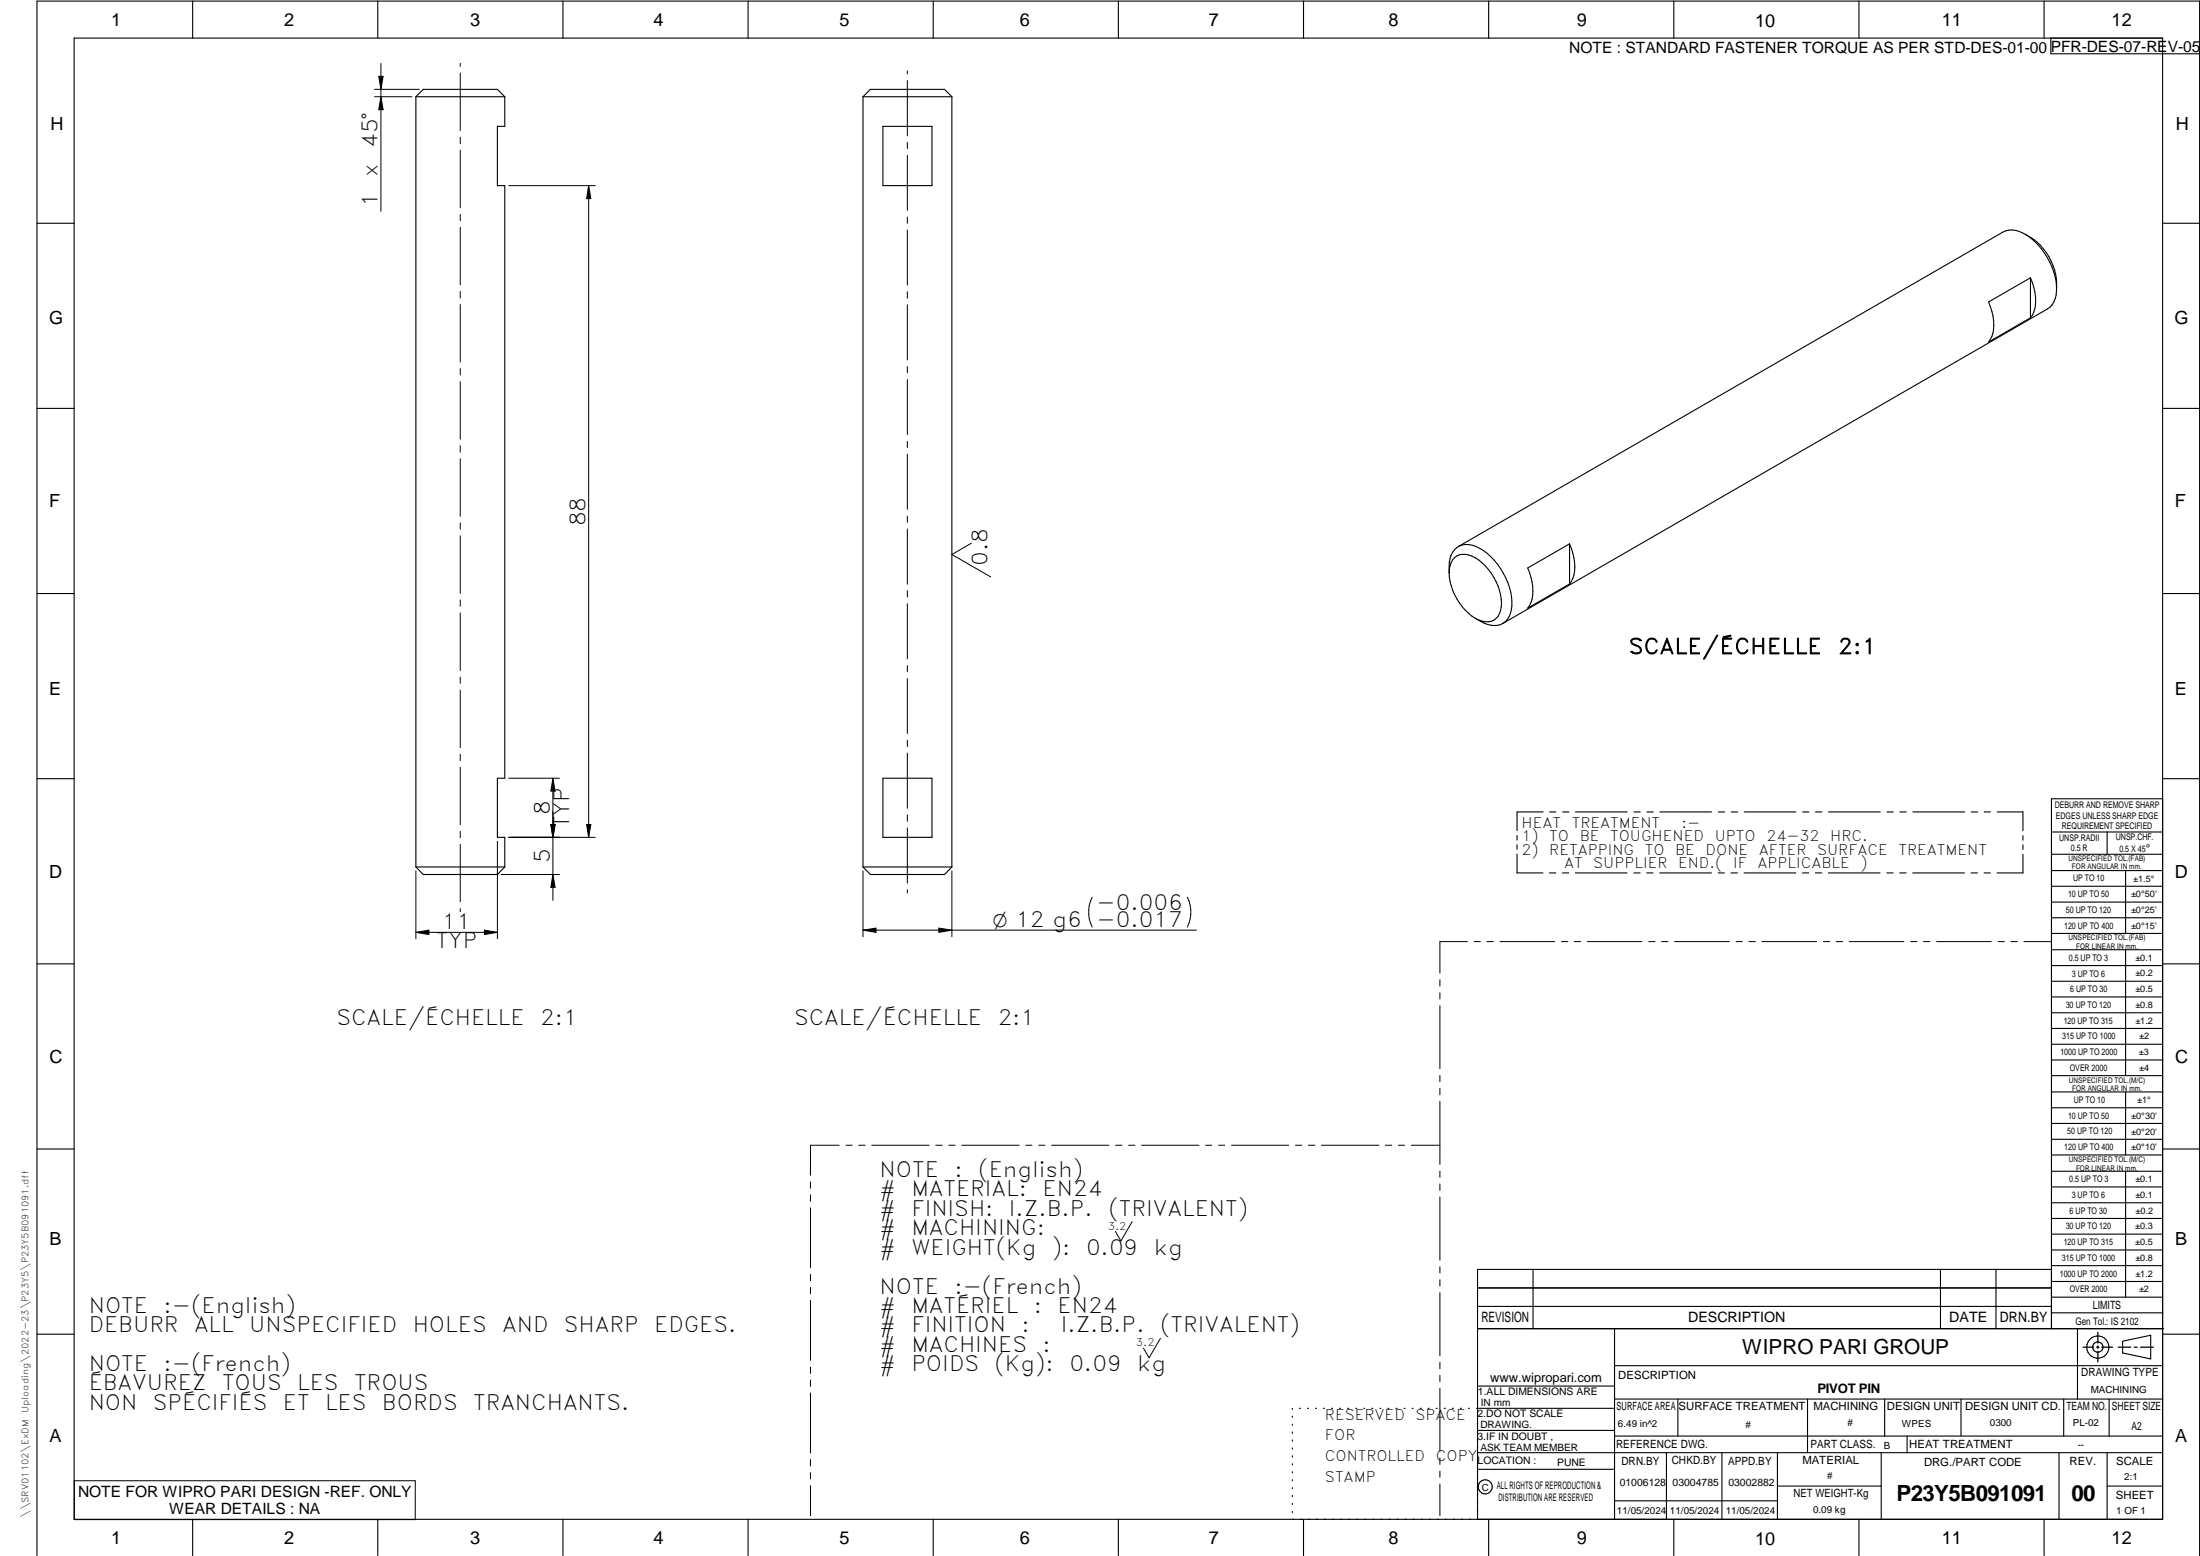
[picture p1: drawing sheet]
<svg xmlns="http://www.w3.org/2000/svg" width="594mm" height="420mm" viewBox="0 0 594 420" stroke-linecap="round" stroke-linejoin="round" font-family="sans-serif">
<g fill="none" stroke="#000" stroke-width=".3">
<path d="M20 10.3h564v400h-564zM52 .3v10M102 .3v10M152 .3v10M202 .3v10M252 .3v10M302 .3v10M352 .3v10M402 .3v10M452 .3v10M502 .3v10M552 .3v10"/>
<path d="M553.8 10.3v4.2h40.3M112.3 26.1h24M112.3 26.1v208M136.3 26.1l-2-2h-20l-2 2M136.3 26.1v8h-2v16h2v160h-2v16h2v8M233 26.1h24M233 26.1v208M238.4 34.1h13.3v16h-13.3zM257 26.1l-1.9-2h-20.1l-2 2M257 26.1v208M10 60.3h10M546.9 63.2a15.6 15.6 0 0 1 8.5 14.8"/>
<path d="M548.3 75a12.2 12.2 0 0 1 .5 10.1l-.5 .7M548.3 75l-11.3 6.5a12.9 12.9 0 0 1 .9 9.3l-.9 1.6 11.3-6.6M548.3 75v10.8M584 60.3h10M10 110.3h10M584 110.3h10M391.3 154.7a15.7 15.7 0 0 0 7.1 12.3M391.3 154.7a4.8 4.8 0 0 1 2.8-4.9 7.5 7.5 0 0 1 7 3 14.3 14.3 0 0 1 4.1 12 3.9 3.9 0 0 1-5.9 2.6l-.9-.4M391.3 154.7a8.3 8.3 0 0 1 1.5-6.3 5.2 5.2 0 0 1 6.8-.3 18.5 18.5 0 0 1 8.7 15.5 5.5 5.5 0 0 1-2.5 4.8M393.8 147.6l147.1-84.9a6.1 6.1 0 0 1 6.5 .9 18.7 18.7 0 0 1 7.9 14.9 5.7 5.7 0 0 1-2.4 4.9l-147.1 85M423.8 146.9a12.2 12.2 0 0 1 .5 10.1l-.5 .7M423.8 146.9l-11.3 6.5a12.2 12.2 0 0 1 .5 10.1l-.5 .7 11.3-6.5"/>
<path d="M423.8 146.9v10.8M10 160.3h10M398.4 167a8.1 8.1 0 0 0 6.7 1.7l.7-.3M584 160.3h10M10 210.3h10M238.4 210.1h13.3v16h-13.3zM416.7 219.2h-7v5.1M418.5 219.2h1.7M422 219.2h1.7M425.4 219.2h14M441.2 219.2h1.7M444.7 219.2h1.7"/>
<path d="M448.2 219.2h14M464 219.2h1.7M467.5 219.2h1.7M471 219.2h14M486.8 219.2h1.7M490.3 219.2h1.7M493.8 219.2h13.9M509.6 219.2h1.7M513 219.2h1.8M516.5 219.2h14M532.3 219.2h1.7M535.8 219.2h1.7"/>
<path d="M539.3 219.2h7v5.1M584 215.7h-30v143.1M584 210.3h10M112.3 234.1h24M136.3 234.1l-2 2h-20l-2-2M233 234.1h24M257 234.1l-1.9 2h-20.1l-2-2M409.7 230.6v5.1h6.9M409.7 225.6v1.2M409.7 228.1v1.2M418.4 235.7h1.7M421.9 235.7h1.7"/>
<path d="M425.4 235.7h14M441.2 235.7h1.7M444.7 235.7h1.7M448.2 235.7h13.9M464 235.7h1.7M467.4 235.7h1.8M471 235.7h13.9M486.7 235.7h1.7M490.2 235.7h1.7M493.7 235.7h14M509.5 235.7h1.7M513 235.7h1.7"/>
<path d="M516.5 235.7h14M532.3 235.7h1.7M535.8 235.7h1.7M546.3 225.6v1.3M546.3 228.1v1.3M546.3 230.7v5h-7M554 224.7h30M554 230.7h30M554 235.1h30M554 239.3h30M569 224.7v6M574 235.1v17"/>
<path d="M554 243.6h30M554 247.8h30M554 252.1h30M554 256.5h30M574 256.5v33.9M10 260.3h10M554 260.7h30M554 265h30M554 269.2h30M554 273.5h30M554 277.7h30M584 260.3h10"/>
<path d="M554 282h30M554 286.2h30M554 290.4h30M554 294.9h30M554 299.1h30M574 294.9v17M10 310.3h10M554 303.4h30M554 307.6h30M554 311.9h30M554 316.3h30M574 316.3v34"/>
<path d="M584 310.3h10M554 320.5h30M554 324.8h30M554 329h30M554 333.2h30M554 337.5h30M399 358.8h185.2M399 352.8h155M399 347.8h155M414 342.8v16M436 358.8v51.5M524 342.8v16"/>
<path d="M539 342.8v16M554 341.8h30M554 346h30M554 350.3h30M554 354.5h30M554 342.8h-155v67.5M561 358.8v19M10 360.3h10M399 374.3h37M436 377.8h148M453.1 377.8v10M488.1 377.8v14.5"/>
<path d="M508.9 377.8v10M529.5 377.8v10M557.3 377.8v10M569.5 377.8v10M573.2 362.2l7.6-1.6v6.3l-7.6-1.6zM584 368.8h-148M584 360.3h10M349 380.3v.3M349 382.4v.3M349 384.6v.3M349 386.7v.3M349 388.8v.3"/>
<path d="M349 391v.3M349 393.1v.3M349 395.3v.3M349 397.4v.3M349 399.5v.3M350.9 380.3h.2M353.1 380.3h.2M355.2 380.3h.3M357.4 380.3h.3M359.6 380.3h.3M361.7 380.3h.3M363.9 380.3h.3"/>
<path d="M366.1 380.3h.3M368.3 380.3h.2M370.4 380.3h.3M372.6 380.3h.3M374.8 380.3h.3M376.9 380.3h.4M379.1 380.3h.3M381.3 380.3h.3M383.4 380.3h.4M385.6 380.3h.3M387.8 380.3h.3M390 380.3h.3"/>
<path d="M392.2 380.3h.3M394.3 380.3h.3M396.5 380.3h.3M398.7 380.3h37.3M399 396.7h37M399 392.3h185M399 386.2h37M436 387.8h148M450 392.3v18M465 392.3v18M480 392.3v18M508 392.3v18"/>
<path d="M515 387.8v4.5M556 392.3v18M569 392.3v18M52 410.3v9.7M102 410.3v9.7M152 410.3v9.7M202 410.3v9.7M252 410.3v9.7M302 410.3v9.7M349 401.7v.3M349 403.8v.4M349 406v.3"/>
<path d="M349 408.1v.3M352 410.3v9.7M402 410.3v9.7M436 405.3h44M452 410.3v9.7M480 401.3h28M502 410.3v9.7M552 410.3v9.7M569 401.3h15M10 420v-419.7h584v419.7"/>
<circle cx="566.5" cy="363.7" r="1.39"/>
<circle cx="566.5" cy="363.8" r="3"/>
<circle cx="401.1" cy="401.5" r="1.9"/>
</g>
<g fill="none" stroke="#000" stroke-width=".27">
<path d="M102.9 17.1v40M124.3 17.1v.8M124.3 19.7v15.6M245 19.1v.9M101.1 26.1h10.1M101.1 24.1h12.1M102.3 20.6h1.2l-.6 3.5zM102.9 26.1l.6 3.5h-1.2zM124.3 37.1v1.7M245 21.8v14.9M245 38.4v1.7M124.3 40.6v15.5"/>
<path d="M124.3 57.9v1.7M137.4 50.1h23.3M159 50.1l.5 3.5h-1.1zM159 50.1v176M245 42v14.8M245 58.6v1.7M124.3 61.4v15.5M124.3 78.7v1.7M245 62.1v14.9M245 78.8v1.7M124.3 82.2v15.5M124.3 99.5v1.8"/>
<path d="M245 82.3v14.9M245 99v1.7M124.3 103v15.6M245 102.5v14.8M245 119.2v1.7M124.3 120.4v1.7M124.3 123.9v15.5M245 122.6v14.9M245 139.4v1.7M124.3 141.2v1.7M124.3 144.7v15.5M245 142.8v14.9"/>
<path d="M245 159.5v1.7M262.3 146.7l-5.3 3 10.5 6.1M124.3 162v1.7M124.3 165.5v15.6M245 163v14.9M245 179.7v1.7M124.3 182.8v1.7M124.3 186.4v15.5M245 183.2v14.9M245 199.9v1.7M124.3 203.7v1.7M124.3 207.2v15.5"/>
<path d="M137.4 210.1h13.7M149.3 210.1l.6 3.5h-1.1zM149.3 210.1v33M245 203.4v14.9M112.3 235.2v18.3M124.3 224.5v1.7M124.3 228v15.5M134.3 227.2v26.3M135.3 236.1h15.8M137.4 226.1h23.3M148.8 222.6h1.1l-.6 3.5zM149.3 236.1l.6 3.5h-1.1z"/>
<path d="M158.4 222.6h1.1l-.5 3.5zM233 235.2v17.7M245 220v1.8M245 223.6v14.9M257 235.2v17.7M112.3 251.8l3.5-.6v1.1zM112.3 251.8h22M124.3 245.3v.9M130.8 251.2l3.5 .6-3.5 .5zM233 251.2l3.6-.6v1.2zM233 251.2h90.1M245 240.2v.9"/>
<path d="M253.5 250.6l3.5 .6-3.5 .6zM294.9 242.3a9 9 0 0 0 0 8M320.6 242.3a9 9 0 0 1 0 8M396.2 254.3h-7.4v8.5M398.1 254.3h1.6M401.5 254.3h1.8M405 254.3h14.8M421.6 254.3h1.7M425.1 254.3h1.7M428.6 254.3h14.8M445.2 254.3h1.7M448.7 254.3h1.7"/>
<path d="M452.2 254.3h14.8M468.8 254.3h1.7M472.3 254.3h1.7M475.8 254.3h14.8M492.4 254.3h1.7M495.8 254.3h1.8M499.4 254.3h14.7M516 254.3h1.6M519.4 254.3h1.8M522.9 254.3h14.8M539.5 254.3h1.7M543 254.3h1.7"/>
<path d="M546.5 254.3h7.4M388.8 264.5v1.8M388.8 268.1v1.6M388.8 271.6v17M388.8 290.4v1.7M388.8 293.9v1.7M388.8 297.4v17M218.9 319.2v1.6M226.6 309.2h-7.7v8.1M228.4 309.2h1.7M231.9 309.2h1.7M235.4 309.2h15.5"/>
<path d="M252.7 309.2h1.7M256.2 309.2h1.7M259.7 309.2h15.5M277 309.2h1.7M280.5 309.2h1.7M284 309.2h15.5M301.2 309.2h1.8M304.8 309.2h1.7M308.3 309.2h15.5M325.5 309.2h1.7M329.1 309.2h1.6M332.6 309.2h15.4"/>
<path d="M349.8 309.2h1.7M353.3 309.2h1.7M356.8 309.2h15.5M374.1 309.2h1.7M377.6 309.2h1.7M381.1 309.2h7.7M388.8 316.2v1.7M388.8 319.7v1.7M218.9 322.6v1.8M218.9 326.1v16.2M305.7 329.9l-3 5.2-1.5-2.6M388.8 323.2v17.1"/>
<path d="M218.9 344.1v1.8M218.9 347.6v1.7M218.9 351.2v16.1M388.8 342.1v1.6M388.8 345.6v1.7M388.8 349v17.1M218.9 369.1v1.7M218.9 372.6v1.8M218.9 376.1v16.2M313.3 361.4l-3 5.2-1.5-2.6M388.8 367.9v1.7M388.8 371.4v1.7"/>
<path d="M388.8 374.9v17M20.1 399.8h92v10.5h-92zM218.9 394.1v1.8M218.9 397.6v1.7M388.8 393.7v1.7M388.8 397.2v1.7M218.9 401.2v8.1M388.8 400.7v8.6"/>
</g>
<path d="M566.5 359.7v3M562.5 363.8h2.9M566.1 363.8h.7M566.5 363.4v.7M566.5 364.9v2.8M567.6 363.8h2.9M572 363.8h3.4M576.3 363.8h.8M578 363.8h3.5" fill="none" stroke="#000" stroke-width=".34"/>
<path d="M102.3 20.6h1.2l-.6 3.5zM102.9 26.1l.6 3.5h-1.2zM159 50.1l.5 3.5h-1.1zM149.3 210.1l.6 3.5h-1.1zM149.3 236.1l.6 3.5h-1.1zM148.8 222.6h1.1l-.6 3.5zM158.4 222.6h1.1l-.5 3.5zM112.3 251.8l3.5-.6v1.1zM130.8 251.2l3.5 .6-3.5 .5zM233 251.2l3.6-.6v1.2zM253.5 250.6l3.5 .6-3.5 .6z" fill="#000"/>
<g font-size="6">
<text x="512.1" y="405.2">P23Y5B091091</text>
<text x="559.4" y="405.2">00</text>
</g>
<g font-size="5.7">
<text x="102" y="39.9" transform="rotate(-90 102 39.9)">45°</text>
<text x="102" y="47.7" transform="rotate(-90 102 47.7)">x</text>
<text x="102" y="55.8" transform="rotate(-90 102 55.8)">1</text>
<text x="158.1" y="142.1" transform="rotate(-90 158.1 142.1)">88</text>
<text x="266.7" y="152.7" transform="rotate(-90 266.7 152.7)">0.8</text>
<text x="439.8" y="176.6">SCALE/ÉCHELLE</text>
<text x="496.3" y="176.6">2:1</text>
<text x="148.5" y="220.1" transform="rotate(-90 148.5 220.1)">8</text>
<text x="153.7" y="223.7" transform="rotate(-90 153.7 223.7)">TYP</text>
<text x="148.5" y="233.1" transform="rotate(-90 148.5 233.1)">5</text>
<text x="296.1" y="245.7">-0.006</text>
<text x="119.3" y="250.9">11</text>
<text x="117.7" y="256.1">TYP</text>
<text x="90.9" y="276.6">SCALE/ÉCHELLE</text>
<text x="145.9" y="276.6">2:1</text>
<text x="214.5" y="276.7">SCALE/ÉCHELLE</text>
<text x="269.4" y="276.7">2:1</text>
<text x="237.5" y="317.8">NOTE</text>
<text x="257.7" y="317.8">:</text>
<text x="264.1" y="317.8">(English)</text>
<text x="237.5" y="323">#</text>
<text x="246.1" y="323">MATERIAL:</text>
<text x="281.5" y="323">EN24</text>
<text x="237.5" y="328.3">#</text>
<text x="246.1" y="328.3">FINISH:</text>
<text x="272.4" y="328.3">I.Z.B.P.</text>
<text x="299.3" y="328.3">(TRIVALENT)</text>
<text x="237.5" y="333.5">#</text>
<text x="246.1" y="333.5">MACHINING:</text>
<text x="237.5" y="338.8">#</text>
<text x="246.1" y="338.8">WEIGHT(Kg</text>
<text x="284" y="338.8">):</text>
<text x="293.3" y="338.8">0.09</text>
<text x="311.6" y="338.8">kg</text>
<text x="237.5" y="349.3">NOTE</text>
<text x="257.7" y="349.3">:-(French)</text>
<text x="24" y="354.4">NOTE</text>
<text x="24" y="359.7">DEBURR</text>
<text x="44.1" y="354.4">:-(English)</text>
<text x="52.4" y="359.7">ALL</text>
<text x="67.3" y="359.7">UNSPECIFIED</text>
<text x="111.4" y="359.7">HOLES</text>
<text x="135.6" y="359.7">AND</text>
<text x="152.3" y="359.7">SHARP</text>
<text x="176.7" y="359.7">EDGES.</text>
<text x="237.5" y="354.5">#</text>
<text x="237.5" y="359.8">#</text>
<text x="246.1" y="359.8">FINITION</text>
<text x="246.1" y="354.5">MATÉRIEL</text>
<text x="275.8" y="359.8">:</text>
<text x="279.2" y="354.5">:</text>
<text x="285.6" y="354.5">EN24</text>
<text x="286.4" y="359.8">I.Z.B.P.</text>
<text x="313.3" y="359.8">(TRIVALENT)</text>
<text x="237.5" y="365">#</text>
<text x="246.1" y="365">MACHINES</text>
<text x="281.5" y="365">:</text>
<text x="24" y="370.2">NOTE</text>
<text x="44.1" y="370.2">:-(French)</text>
<text x="237.5" y="370.3">#</text>
<text x="246.1" y="370.3">POIDS</text>
<text x="268.5" y="370.3">(Kg):</text>
<text x="288.8" y="370.3">0.09</text>
<text x="307.1" y="370.3">kg</text>
<text x="24" y="375.4">ÉBAVUREZ</text>
<text x="60" y="375.4">TOUS</text>
<text x="80.3" y="375.4">LES</text>
<text x="95.6" y="375.4">TROUS</text>
<text x="24" y="380.7">NON</text>
<text x="41.3" y="380.7">SPÉCIFIÉS</text>
<text x="76.4" y="380.7">ET</text>
<text x="87.8" y="380.7">LES</text>
<text x="103.2" y="380.7">BORDS</text>
<text x="127.8" y="380.7">TRANCHANTS.</text>
</g>
<text font-size="5.6" x="470.5" y="365.5">WIPRO PARI GROUP</text>
<text font-size="5.4" x="268.1" y="250.3">O 12 g6 -0.017</text>
<g font-size="4.9">
<text x="30" y="6.9">1</text>
<text x="76.7" y="6.9">2</text>
<text x="127" y="6.9">3</text>
<text x="176.5" y="6.9">4</text>
<text x="226.7" y="6.9">5</text>
<text x="275.4" y="6.9">6</text>
<text x="326.4" y="6.9">7</text>
<text x="375" y="6.9">8</text>
<text x="425.8" y="6.9">9</text>
<text x="473.9" y="7.3">10</text>
<text x="524.3" y="6.9">11</text>
<text x="570.2" y="6.9">12</text>
<text x="13.6" y="35.1">H</text>
<text x="587.6" y="35.1">H</text>
<text x="13.2" y="87.5">G</text>
<text x="587.2" y="87.5">G</text>
<text x="13.2" y="137">F</text>
<text x="587.2" y="137">F</text>
<text x="13.2" y="187.6">E</text>
<text x="587.2" y="187.6">E</text>
<text x="13.2" y="237">D</text>
<text x="587.2" y="237">D</text>
<text x="13.4" y="287.1">C</text>
<text x="587.4" y="287.1">C</text>
<text x="13.4" y="336.2">B</text>
<text x="587.4" y="336.2">B</text>
<text x="13.4" y="389.3">A</text>
<text x="587.4" y="389.3">A</text>
<text x="30" y="416.9">1</text>
<text x="76.7" y="416.9">2</text>
<text x="127" y="416.9">3</text>
<text x="176.5" y="416.9">4</text>
<text x="226.7" y="416.9">5</text>
<text x="275.4" y="416.9">6</text>
<text x="326.4" y="416.9">7</text>
<text x="375" y="416.9">8</text>
<text x="425.8" y="416.9">9</text>
<text x="473.9" y="417.3">10</text>
<text x="524.3" y="416.9">11</text>
<text x="570.2" y="416.9">12</text>
</g>
<g font-size="4.2">
<text x="423.7" y="14.3">NOTE : STANDARD FASTENER TORQUE AS PER STD-DES-01-00</text>
<text x="553.8" y="14">PFR-DES-07-REV-05</text>
<text x="21.1" y="404.3">NOTE FOR WIPRO PARI DESIGN -REF. ONLY</text>
<text x="45.7" y="408.8">WEAR DETAILS : NA</text>
</g>
<g font-size="3.9">
<text x="410.9" y="223.6">HEAT</text>
<text x="410.9" y="227.2">1)</text>
<text x="418.4" y="227.2">TO</text>
<text x="424.4" y="223.6">TREATMENT</text>
<text x="426.6" y="227.2">BE</text>
<text x="434.8" y="227.2">TOUGHENED</text>
<text x="454" y="223.6">:-</text>
<text x="463.1" y="227.2">UPTO</text>
<text x="477" y="227.2">24-32</text>
<text x="494.2" y="227.2">HRC.</text>
<text x="410.9" y="230.8">2)</text>
<text x="418.4" y="230.8">RETAPPING</text>
<text x="444.2" y="230.8">TO</text>
<text x="452.4" y="230.8">BE</text>
<text x="460.6" y="230.8">DONE</text>
<text x="475" y="230.8">AFTER</text>
<text x="490.7" y="230.8">SURFACE</text>
<text x="512.6" y="230.8">TREATMENT</text>
<text x="422.3" y="234.4">AT</text>
<text x="430.2" y="234.4">SUPPLIER</text>
<text x="453.1" y="234.4">END.(</text>
<text x="468" y="234.4">IF</text>
<text x="474.6" y="234.4">APPLICABLE</text>
<text x="502.4" y="234.4">)</text>
<text x="400" y="357.1">REVISION</text>
<text x="455.9" y="357.1">DESCRIPTION</text>
<text x="526.4" y="357.1">DATE</text>
<text x="540" y="357.1">DRN.BY</text>
<text x="357.8" y="383.3">RESERVED</text>
<text x="382.3" y="383.3">SPACE</text>
<text x="357.8" y="388.9">FOR</text>
<text x="357.8" y="394.5">CONTROLLED</text>
<text x="387.8" y="394.5">COPY</text>
<text x="357.8" y="400">STAMP</text>
</g>
<text font-size="3.6" x="490.8" y="376.1">PIVOT PIN</text>
<text font-size="3.5" x="402.4" y="373.3">www.wipropari.com</text>
<g font-size="3.1">
<text x="565.1" y="353.5">LIMITS</text>
<text x="562" y="371.7">DRAWING TYPE</text>
<text x="437" y="372.3">DESCRIPTION</text>
<text x="436.5" y="380.8">SURFACE AREA</text>
<text x="453.3" y="380.8">SURFACE TREATMENT</text>
<text x="489.7" y="380.8">MACHINING</text>
<text x="509.5" y="380.8">DESIGN UNIT</text>
<text x="530.6" y="380.8">DESIGN UNIT CD.</text>
<text x="558" y="380.6">TEAM NO.</text>
<text x="570.3" y="380.7">SHEET SIZE</text>
<text x="575.6" y="386.1">A2</text>
<text x="436.4" y="391.1">REFERENCE DWG.</text>
<text x="437.8" y="395.5">DRN.BY</text>
<text x="451.4" y="395.4">CHKD.BY</text>
<text x="466.6" y="395.5">APPD.BY</text>
<text x="486.7" y="395.4">MATERIAL</text>
<text x="488.9" y="390.9">PART CLASS.</text>
<text x="515.6" y="390.9">HEAT TREATMENT</text>
<text x="519.6" y="395.9">DRG./PART CODE</text>
<text x="558.9" y="395.5">REV.</text>
<text x="571.4" y="395.6">SCALE</text>
<text x="484.3" y="404.2">NET WEIGHT-Kg</text>
<text x="571.4" y="404.7">SHEET</text>
</g>
<text font-size="3" x="579.5" y="230.1">°</text>
<g font-size="2.8">
<text x="299.1" y="332.1">3.2</text>
<text x="560.4" y="357.7">Gen Tol.: IS 2102</text>
<text x="306.7" y="363.6">3.2</text>
<text x="399.1" y="376.6">1.ALL DIMENSIONS ARE</text>
<text x="399" y="382.7">2.DO NOT SCALE</text>
<text x="399" y="388.7">3.IF IN DOUBT ,</text>
<text x="399" y="395.4">LOCATION :</text>
<text x="420.5" y="396">PUNE</text>
<text x="404.2" y="402">ALL RIGHTS OF REPRODUCTION &amp;</text>
<text x="437.4" y="401.2">01006128</text>
<text x="451.6" y="401.2">03004785</text>
<text x="466.7" y="401.2">03002882</text>
<text x="404.7" y="405.4">DISTRIBUTION ARE RESERVED</text>
</g>
<g font-size="2.7">
<text x="564.6" y="376.2">MACHINING</text>
<text x="399.9" y="379.7">IN mm</text>
<text x="399.7" y="385.7">DRAWING.</text>
<text x="436.9" y="385.4">6.49 in^2</text>
<text x="471.4" y="385.5">#</text>
<text x="498.9" y="385">#</text>
<text x="513.6" y="385.3">WPES</text>
<text x="537.3" y="385.1">0300</text>
<text x="559.7" y="385.1">PL-02</text>
<text x="399.7" y="391.8">ASK TEAM MEMBER</text>
<text x="508.7" y="391.2">B</text>
<text x="561.1" y="391.1">--</text>
<text x="493.4" y="399.5">#</text>
<text x="573.6" y="399.7">2:1</text>
<text x="400.1" y="402.5">C</text>
<text x="436.6" y="408.7">11/05/2024</text>
<text x="450.9" y="408.8">11/05/2024</text>
<text x="466" y="408.9">11/05/2024</text>
<text x="489.6" y="408.5">0.09 kg</text>
<text x="571.4" y="408.7">1 OF 1</text>
</g>
<g font-size="2.5">
<text x="554.9" y="218.3">DEBURR AND REMOVE SHARP</text>
<text x="555.2" y="221">EDGES UNLESS SHARP EDGE</text>
<text x="556.1" y="227.1">UNSP.RADII</text>
<text x="556.8" y="223.8">REQUIREMENT SPECIFIED</text>
<text x="571.4" y="226.9">UNSP.CHF.</text>
<text x="559.2" y="229.9">0.5 R</text>
<text x="572.3" y="230.1">0.5 X 45</text>
<text x="559.8" y="238">UP TO 10</text>
<text x="576.1" y="238.1">±1.5°</text>
<text x="558.5" y="242.2">10 UP TO 50</text>
<text x="575.5" y="242.3">±0°50'</text>
<text x="557.4" y="250.7">120 UP TO 400</text>
<text x="557.9" y="246.5">50 UP TO 120</text>
<text x="575.5" y="250.7">±0°15'</text>
<text x="575.5" y="246.5">±0°25'</text>
<text x="558.7" y="259.4">0.5 UP TO 3</text>
<text x="559.5" y="263.7">3 UP TO 6</text>
<text x="576.6" y="263.6">±0.2</text>
<text x="576.6" y="259.4">±0.1</text>
<text x="559" y="267.9">6 UP TO 30</text>
<text x="576.6" y="267.9">±0.5</text>
<text x="557.8" y="272.2">30 UP TO 120</text>
<text x="576.6" y="272.2">±0.8</text>
<text x="556.9" y="280.7">315 UP TO 1000</text>
<text x="557.3" y="276.4">120 UP TO 315</text>
<text x="576.6" y="276.4">±1.2</text>
<text x="577.7" y="280.7">±2</text>
<text x="556.4" y="284.9">1000 UP TO 2000</text>
<text x="577.6" y="284.9">±3</text>
<text x="558.9" y="289.2">OVER 2000</text>
<text x="577.7" y="289.3">±4</text>
<text x="560" y="297.9">UP TO 10</text>
<text x="577.1" y="297.9">±1°</text>
<text x="558.5" y="302.1">10 UP TO 50</text>
<text x="575.5" y="302.1">±0°30'</text>
<text x="557.4" y="310.6">120 UP TO 400</text>
<text x="558.2" y="306.3">50 UP TO 120</text>
<text x="575.5" y="310.6">±0°10'</text>
<text x="575.5" y="306.4">±0°20'</text>
<text x="558.8" y="319.2">0.5 UP TO 3</text>
<text x="559.4" y="323.4">3 UP TO 6</text>
<text x="576.6" y="319.2">±0.1</text>
<text x="576.6" y="323.5">±0.1</text>
<text x="558.9" y="327.7">6 UP TO 30</text>
<text x="576.7" y="327.7">±0.2</text>
<text x="557.8" y="332">30 UP TO 120</text>
<text x="576.6" y="332">±0.3</text>
<text x="556.8" y="340.5">315 UP TO 1000</text>
<text x="557.3" y="336.3">120 UP TO 315</text>
<text x="576.6" y="336.3">±0.5</text>
<text x="576.6" y="340.5">±0.8</text>
<text x="556.2" y="344.7">1000 UP TO 2000</text>
<text x="576.6" y="344.7">±1.2</text>
<text x="558.9" y="349">OVER 2000</text>
<text x="577.6" y="349">±2</text>
</g>
<g font-size="2.4">
<text x="7.7" y="381.5" transform="rotate(-90 7.7 381.5)">Uploading\2022-23\P23Y5\P23Y5B091091.dft</text>
<text x="7.7" y="409.8" transform="rotate(-90 7.7 409.8)">\\SRV01102\ExDM</text>
</g>
<g font-size="2.1">
<text x="558.5" y="232.4">UNSPECIFIED TOL.(FAB)</text>
<text x="559.5" y="234.7">FOR ANGULAR IN mm.</text>
<text x="558.6" y="253.9">UNSPECIFIED TOL.(FAB)</text>
<text x="560.7" y="256.3">FOR LINEAR IN mm.</text>
<text x="558.7" y="292.3">UNSPECIFIED TOL.(M/C)</text>
<text x="559.6" y="294.7">FOR ANGULAR IN mm.</text>
<text x="558.7" y="313.7">UNSPECIFIED TOL.(M/C)</text>
<text x="560.6" y="316.1">FOR LINEAR IN mm.</text>
</g>
</svg>
